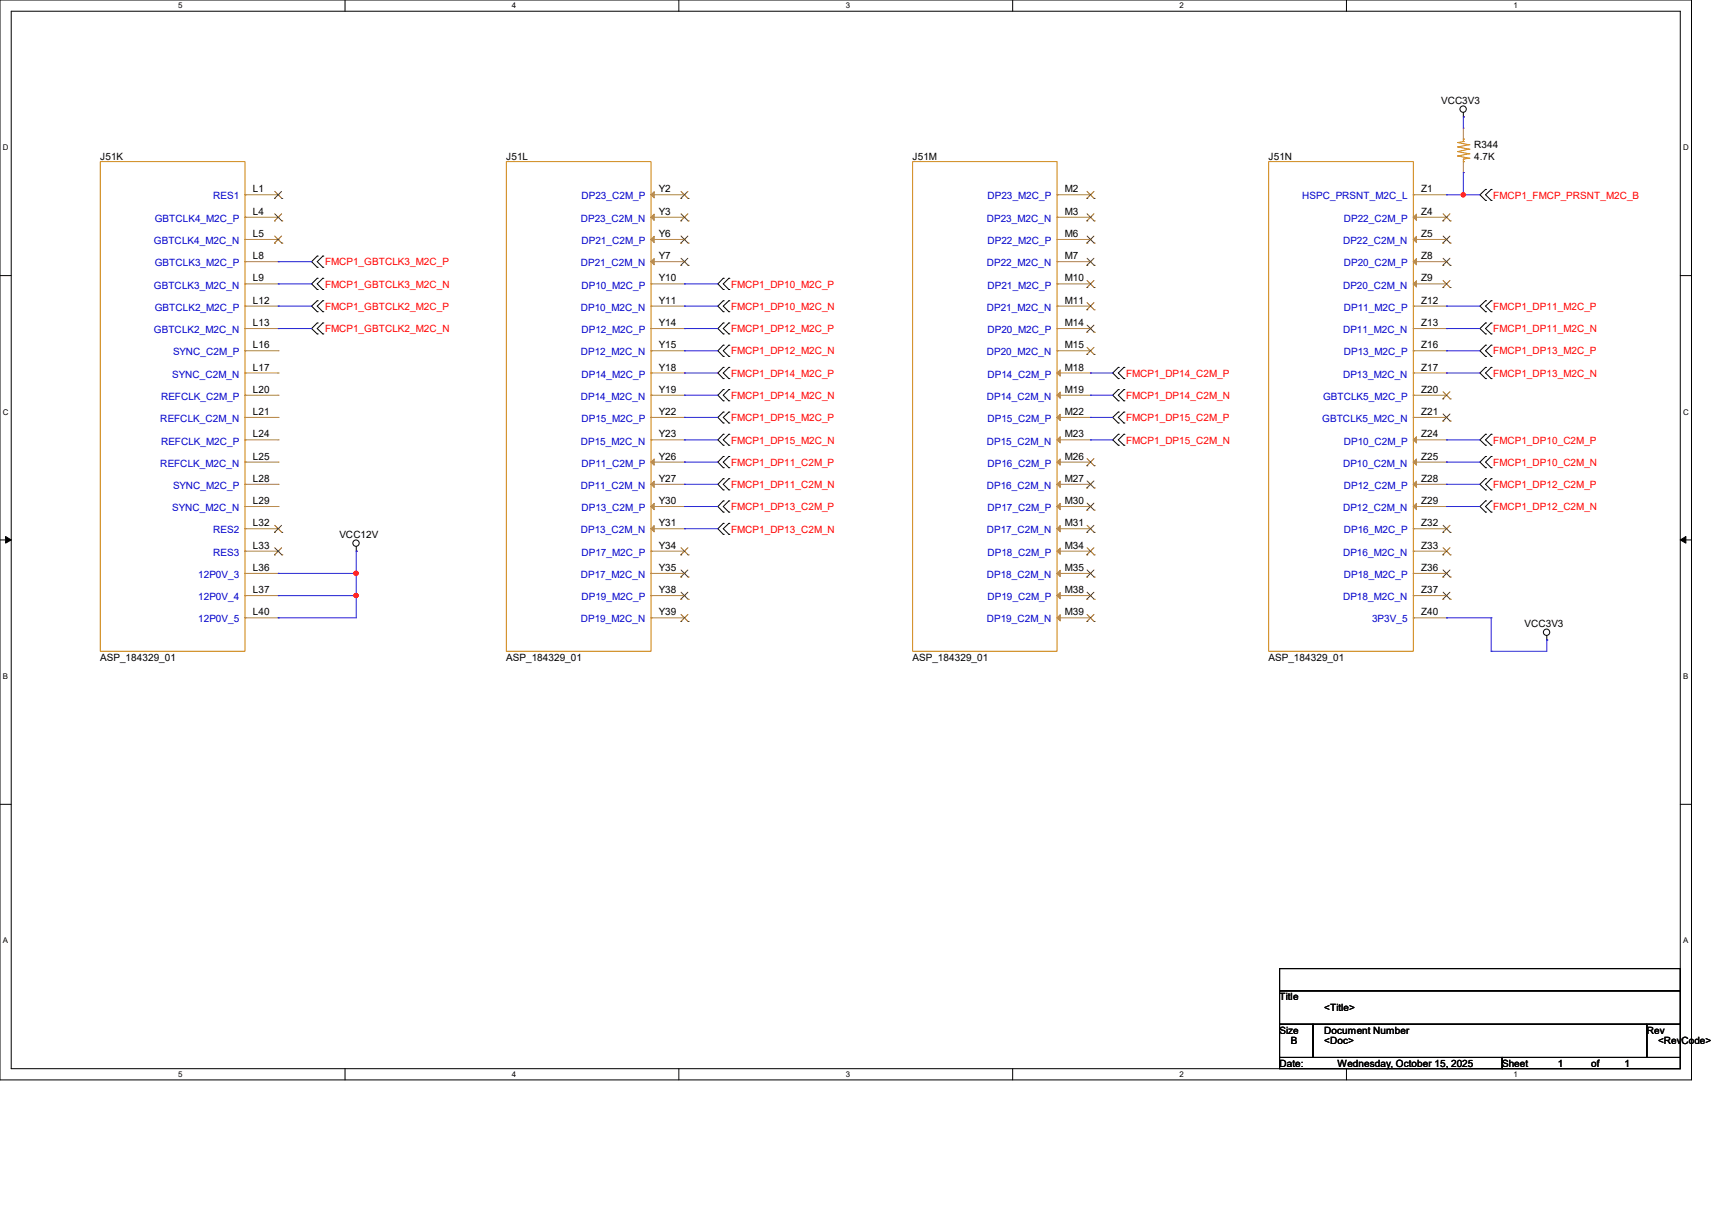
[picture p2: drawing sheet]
<svg xmlns="http://www.w3.org/2000/svg" width="297mm" height="210mm" viewBox="0 0 297 210" stroke-linecap="round" stroke-linejoin="round" font-family="sans-serif">
<path d="M0 0h293.5v187.3h-293.5zM1.9 1.9h289.6v183.4h-289.6z" fill="none" stroke="#000" stroke-width=".17"/>
<g fill="#fff">
<path d="M30.9 .2h.8v1.5h-.8z"/>
<path d="M30.9 185.5h.8v1.6h-.8z"/>
</g>
<path d="M59.9 0v1.9M59.9 185.3v2" fill="none" stroke="#000" stroke-width=".17"/>
<g fill="#fff">
<path d="M88.8 .2h.8v1.5h-.8z"/>
<path d="M88.8 185.5h.8v1.6h-.8z"/>
</g>
<path d="M117.8 0v1.9M117.8 185.3v2" fill="none" stroke="#000" stroke-width=".17"/>
<g fill="#fff">
<path d="M146.7 .2h.8v1.5h-.8z"/>
<path d="M146.7 185.5h.8v1.6h-.8z"/>
</g>
<path d="M175.7 0v1.9M175.7 185.3v2" fill="none" stroke="#000" stroke-width=".17"/>
<g fill="#fff">
<path d="M204.6 .2h.8v1.5h-.8z"/>
<path d="M204.6 185.5h.8v1.6h-.8z"/>
</g>
<path d="M233.6 0v1.9M233.6 185.3v2" fill="none" stroke="#000" stroke-width=".17"/>
<g fill="#fff">
<path d="M262.6 .2h.7v1.5h-.7z"/>
<path d="M262.6 185.5h.7v1.6h-.7z"/>
<path d="M.5 24.8h1v1.6h-1z"/>
<path d="M292 24.8h1v1.6h-1z"/>
<path d="M.5 70.7h1v1.5h-1z"/>
<path d="M292 70.7h1v1.5h-1z"/>
</g>
<path d="M0 47.8h1.9M291.5 47.8h2" fill="none" stroke="#000" stroke-width=".17"/>
<g fill="#fff">
<path d="M.5 116.5h.9v1.6h-.9z"/>
<path d="M292 116.5h.9v1.6h-.9z"/>
</g>
<path d="M0 93.6h1.9M291.5 93.6h2" fill="none" stroke="#000" stroke-width=".17"/>
<path d="M1 93l.9 .6-.9 .6zM291.5 93.6l1-.6v1.2z" fill="#000" stroke="#000" stroke-width=".17"/>
<g fill="#fff">
<path d="M.5 162.4h.9v1.5h-.9z"/>
<path d="M292 162.4h.9v1.5h-.9z"/>
</g>
<g fill="none" stroke="#000" stroke-width=".17">
<path d="M253.9 19.5v.8M253.9 20.3h.1M257.7 32.9h.1M257.7 34.8h.1M257.7 32.9l-.9 .9 .9 1M258.7 34.8h.1M258.7 32.9h.1M258.7 32.9l-1 .9 1 1M55 44.4h.1M55 46.4h.1M55 48.3h.1M55 50.2h.1"/>
<path d="M55 52.2h.1M55 54.1h.1M55 56h.1M55 57.9h.1M55 44.4l-.9 1 .9 1M55 48.3l-.9 .9 .9 1M55 52.2l-.9 .9 .9 1M55 56l-.9 1 .9 .9M56 46.4h.1M56 44.4h.1M56 50.2h.1M56 48.3h.1"/>
<path d="M56 54.1h.1M56 52.2h.1M56 57.9h.1M56 56h.1M56 44.4l-1 1 1 1M56 48.3l-1 .9 1 1M56 52.2l-1 .9 1 1M56 56l-1 1 1 .9M125.5 48.3h.1M125.5 50.2h.1M125.5 52.2h.1M125.5 54.1h.1"/>
<path d="M125.5 56h.1M125.5 57.9h.1M125.5 59.9h.1M125.5 48.3l-1 .9 1 1M125.5 52.2l-1 .9 1 1M125.5 56l-1 1 1 .9M125.5 59.9l-1 .9 1 1M126.4 50.2h.1M126.4 48.3h.1M126.4 54.1h.1M126.4 52.2h.1M126.4 57.9h.1"/>
<path d="M126.4 56h.1M126.4 59.9h.1M126.4 48.3l-.9 .9 .9 1M126.4 52.2l-.9 .9 .9 1M126.4 56l-.9 1 .9 .9M126.4 59.9l-.9 .9 .9 1M257.7 52.2h.1M257.7 54.1h.1M257.7 56h.1M257.7 57.9h.1M257.7 59.9h.1M257.7 52.2l-.9 .9 .9 1"/>
<path d="M257.7 56l-.9 1 .9 .9M257.7 59.9l-.9 .9 .9 1M258.7 54.1h.1M258.7 52.2h.1M258.7 57.9h.1M258.7 56h.1M258.7 59.9h.1M258.7 52.2l-1 .9 1 1M258.7 56l-1 1 1 .9M258.7 59.9l-1 .9 1 1M125.5 61.8h.1M125.5 63.7h.1"/>
<path d="M125.5 65.7h.1M125.5 67.6h.1M125.5 69.5h.1M125.5 71.5h.1M125.5 73.4h.1M125.5 75.3h.1M125.5 77.2h.1M125.5 79.2h.1M125.5 63.7l-1 1 1 1M125.5 67.6l-1 .9 1 1M125.5 71.5l-1 .9 1 1M125.5 75.3l-1 1 1 .9"/>
<path d="M125.5 79.2l-1 .9 1 1M126.4 61.8h.1M126.4 65.7h.1M126.4 63.7h.1M126.4 69.5h.1M126.4 67.6h.1M126.4 73.4h.1M126.4 71.5h.1M126.4 77.2h.1M126.4 75.3h.1M126.4 79.2h.1M126.4 63.7l-.9 1 .9 1"/>
<path d="M126.4 67.6l-.9 .9 .9 1M126.4 71.5l-.9 .9 .9 1M126.4 75.3l-.9 1 .9 .9M126.4 79.2l-.9 .9 .9 1M194 63.7h.1M194 65.7h.1M194 67.6h.1M194 69.5h.1M194 71.5h.1M194 73.4h.1M194 75.3h.1M194 77.2h.1"/>
<path d="M194 63.7l-1 1 1 1M194 67.6l-1 .9 1 1M194 71.5l-1 .9 1 1M194 75.3l-1 1 1 .9M195 65.7h.1M195 63.7h.1M195 69.5h.1M195 67.6h.1M195 73.4h.1M195 71.5h.1M195 77.2h.1M195 75.3h.1"/>
<path d="M195 63.7l-1 1 1 1M195 67.6l-1 .9 1 1M195 71.5l-1 .9 1 1M195 75.3l-1 1 1 .9M257.7 61.8h.1M257.7 63.7h.1M257.7 65.7h.1M257.7 75.3h.1M257.7 77.2h.1M257.7 79.2h.1M257.7 63.7l-.9 1 .9 1M257.7 75.3l-.9 1 .9 .9"/>
<path d="M257.7 79.2l-.9 .9 .9 1M258.7 61.8h.1M258.7 65.7h.1M258.7 63.7h.1M258.7 77.2h.1M258.7 75.3h.1M258.7 79.2h.1M258.7 63.7l-1 1 1 1M258.7 75.3l-1 1 1 .9M258.7 79.2l-1 .9 1 1M61.8 95.6h.1M61.8 94.8v.8"/>
<path d="M125.5 81.1h.1M125.5 83h.1M125.5 85h.1M125.5 86.9h.1M125.5 88.8h.1M125.5 90.8h.1M125.5 92.7h.1M125.5 83l-1 1 1 1M125.5 86.9l-1 .9 1 1M125.5 90.8l-1 .9 1 1M126.4 81.1h.1M126.4 85h.1"/>
<path d="M126.4 83h.1M126.4 88.8h.1M126.4 86.9h.1M126.4 92.7h.1M126.4 90.8h.1M126.4 83l-.9 1 .9 1M126.4 86.9l-.9 .9 .9 1M126.4 90.8l-.9 .9 .9 1M257.7 81.1h.1M257.7 83h.1M257.7 85h.1M257.7 86.9h.1"/>
<path d="M257.7 88.8h.1M257.7 83l-.9 1 .9 1M257.7 86.9l-.9 .9 .9 1M258.7 81.1h.1M258.7 85h.1M258.7 83h.1M258.7 88.8h.1M258.7 86.9h.1M258.7 83l-1 1 1 1M258.7 86.9l-1 .9 1 1M268.4 111h.1M268.4 110.2v.8"/>
<path d="M0 139.5h1.9M291.5 139.5h2M222 168h69.5v3.8h-69.5zM222 171.8h69.5v5.8h-69.5zM222 177.6h5.8v5.8h-5.8zM227.8 177.6h57.9v5.8h-57.9zM285.7 177.6h5.8v5.8h-5.8zM222 183.4h38.6v1.9h-38.6zM260.6 183.4h30.9v1.9h-30.9z"/>
<circle cx="253.8" cy="18.9" r=".55"/>
<circle cx="61.8" cy="94.2" r=".55"/>
<circle cx="268.3" cy="109.6" r=".55"/>
</g>
<g fill="none" stroke="#cc8006" stroke-width=".17">
<path d="M17.4 28h25.1v84.9h-25.1zM42.5 33.8h.1M42.5 37.7h.1M87.8 28h25.1v84.9h-25.1zM112.9 37.7h.1M112.9 33.8h.1M158.3 28h25.1v84.9h-25.1zM183.4 37.7h.1M183.4 33.8h.1M220.1 28h25.1v84.9h-25.1zM245.2 37.7h.1M245.2 33.8h.1"/>
<path d="M252.9 27.1h.1M252.9 26.3h.1M252.9 25.5h.1M252.9 24.7h.1M252.9 24.7l1.9 .4M252.9 27.1l1.9 .3M252.9 26.3l1.9 .4M252.9 25.5l1.9 .4M253.9 24.1h.1M253.9 28h.1M253.9 27.6h.1M253.9 24.6h.1"/>
<path d="M253.9 24.1v.5M253.9 27.6v.4M253.9 24.6l-1 .1M254.8 25.1h.1M254.8 27.4h.1M254.8 26.7h.1M254.8 25.9h.1M254.8 27.4l-.9 .2M254.8 26.7l-1.9 .4M254.8 25.9l-1.9 .4M254.8 25.1l-1.9 .4M42.5 41.5h.1"/>
<path d="M42.5 45.4h.1M42.5 49.2h.1M42.5 53.1h.1M42.5 57h.1M112.9 57h.1M112.9 53.1h.1M112.9 49.2h.1M112.9 45.4h.1M112.9 41.5h.1M183.4 57h.1M183.4 53.1h.1M183.4 49.2h.1"/>
<path d="M183.4 45.4h.1M183.4 41.5h.1M245.2 57h.1M245.2 53.1h.1M245.2 49.2h.1M245.2 45.4h.1M245.2 41.5h.1M42.5 60.8h.1M42.5 64.7h.1M42.5 76.3h.1M42.5 68.5h.1M42.5 72.4h.1"/>
<path d="M112.9 76.3h.1M112.9 72.4h.1M112.9 68.5h.1M112.9 64.7h.1M112.9 60.8h.1M183.4 76.3h.1M183.4 72.4h.1M183.4 68.5h.1M183.4 64.7h.1M183.4 60.8h.1M245.2 76.3h.1M245.2 72.4h.1"/>
<path d="M245.2 68.5h.1M245.2 64.7h.1M245.2 60.8h.1M42.5 99.4h.1M42.5 84h.1M42.5 87.8h.1M42.5 95.6h.1M42.5 91.7h.1M42.5 80.1h.1M112.9 99.4h.1M112.9 95.6h.1M112.9 91.7h.1"/>
<path d="M112.9 87.8h.1M112.9 84h.1M112.9 80.1h.1M183.4 99.4h.1M183.4 95.6h.1M183.4 91.7h.1M183.4 87.8h.1M183.4 84h.1M183.4 80.1h.1M245.2 99.4h.1M245.2 95.6h.1M245.2 91.7h.1"/>
<path d="M245.2 87.8h.1M245.2 84h.1M245.2 80.1h.1M42.5 107.1h.1M42.5 103.3h.1M112.9 107.1h.1M112.9 103.3h.1M183.4 107.1h.1M183.4 103.3h.1M245.2 107.1h.1M245.2 103.3h.1"/>
</g>
<g fill="none" stroke="#a84" stroke-width=".17">
<path d="M42.5 37.7h5.8M42.5 33.8h5.8M48.3 33.8h.1M48.3 37.7h.1M112.9 37.7h5.8M112.9 33.8h5.8M118.7 37.7h.1M118.7 33.8h.1M183.4 37.7h5.8M183.4 33.8h5.8M189.2 37.7h.1M189.2 33.8h.1"/>
<path d="M245.2 37.7h5.8M245.2 33.8h5.8M251 37.7h.1M251 33.8h.1M253.9 22.2h.1M253.9 29.9h.1M253.9 22.2v1.9M253.9 28v1.9M42.5 57h5.8M42.5 53.1h5.8M42.5 49.2h5.8M42.5 45.4h5.8"/>
<path d="M42.5 41.5h5.8M48.3 41.5h.1M48.3 45.4h.1M48.3 49.2h.1M48.3 53.1h.1M48.3 57h.1M112.9 57h5.8M112.9 53.1h5.8M112.9 49.2h5.8M112.9 45.4h5.8M112.9 41.5h5.8M118.7 57h.1"/>
<path d="M118.7 53.1h.1M118.7 49.2h.1M118.7 45.4h.1M118.7 41.5h.1M183.4 57h5.8M183.4 53.1h5.8M183.4 49.2h5.8M183.4 45.4h5.8M183.4 41.5h5.8M189.2 57h.1M189.2 53.1h.1M189.2 49.2h.1"/>
<path d="M189.2 45.4h.1M189.2 41.5h.1M245.2 57h5.8M245.2 53.1h5.8M245.2 49.2h5.8M245.2 45.4h5.8M245.2 41.5h5.8M251 57h.1M251 53.1h.1M251 49.2h.1M251 45.4h.1M251 41.5h.1"/>
<path d="M42.5 76.3h5.8M42.5 72.4h5.8M42.5 68.5h5.8M42.5 64.7h5.8M42.5 60.8h5.8M48.3 60.8h.1M48.3 64.7h.1M48.3 76.3h.1M48.3 68.5h.1M48.3 72.4h.1M112.9 76.3h5.8M112.9 72.4h5.8"/>
<path d="M112.9 68.5h5.8M112.9 64.7h5.8M112.9 60.8h5.8M118.7 76.3h.1M118.7 72.4h.1M118.7 68.5h.1M118.7 64.7h.1M118.7 60.8h.1M183.4 76.3h5.8M183.4 72.4h5.8M183.4 68.5h5.8M183.4 64.7h5.8"/>
<path d="M183.4 60.8h5.8M189.2 76.3h.1M189.2 72.4h.1M189.2 68.5h.1M189.2 64.7h.1M189.2 60.8h.1M245.2 76.3h5.8M245.2 72.4h5.8M245.2 68.5h5.8M245.2 64.7h5.8M245.2 60.8h5.8M251 76.3h.1"/>
<path d="M251 72.4h.1M251 68.5h.1M251 64.7h.1M251 60.8h.1M42.5 99.4h5.8M42.5 95.6h5.8M42.5 91.7h5.8M42.5 87.8h5.8M42.5 84h5.8M42.5 80.1h5.8M48.3 99.4h.1M48.3 84h.1"/>
<path d="M48.3 87.8h.1M48.3 95.6h.1M48.3 91.7h.1M48.3 80.1h.1M112.9 99.4h5.8M112.9 95.6h5.8M112.9 91.7h5.8M112.9 87.8h5.8M112.9 84h5.8M112.9 80.1h5.8M118.7 99.4h.1M118.7 95.6h.1"/>
<path d="M118.7 91.7h.1M118.7 87.8h.1M118.7 84h.1M118.7 80.1h.1M183.4 99.4h5.8M183.4 95.6h5.8M183.4 91.7h5.8M183.4 87.8h5.8M183.4 84h5.8M183.4 80.1h5.8M189.2 99.4h.1M189.2 95.6h.1"/>
<path d="M189.2 91.7h.1M189.2 87.8h.1M189.2 84h.1M189.2 80.1h.1M245.2 99.4h5.8M245.2 95.6h5.8M245.2 91.7h5.8M245.2 87.8h5.8M245.2 84h5.8M245.2 80.1h5.8M251 99.4h.1M251 95.6h.1"/>
<path d="M251 91.7h.1M251 87.8h.1M251 84h.1M251 80.1h.1M42.5 107.1h5.8M42.5 103.3h5.8M48.3 107.1h.1M48.3 103.3h.1M112.9 107.1h5.8M112.9 103.3h5.8M118.7 107.1h.1M118.7 103.3h.1"/>
<path d="M183.4 107.1h5.8M183.4 103.3h5.8M189.2 107.1h.1M189.2 103.3h.1M245.2 107.1h5.8M245.2 103.3h5.8M251 107.1h.1M251 103.3h.1"/>
</g>
<g fill="none" stroke="#804000" stroke-width=".17">
<path d="M47.6 34.4h.1M47.6 38.3h.1M47.7 33.2l1.2 1.2M47.7 37.1l1.2 1.2M48.9 33.2l-1.3 1.2M48.9 37.1l-1.3 1.2M48.9 34.4h.1M48.9 38.3h.1M118.1 38.3h.1M118.1 34.4h.1M118.2 37.1l1.2 1.2M118.2 33.2l1.2 1.2"/>
<path d="M119.3 37.1l-1.2 1.2M119.3 33.2l-1.2 1.2M119.4 38.3h.1M119.4 34.4h.1M188.6 38.3h.1M188.6 34.4h.1M188.6 37.1l1.2 1.2M188.6 33.2l1.2 1.2M189.8 37.1l-1.2 1.2M189.8 33.2l-1.2 1.2M189.8 38.3h.1M189.8 34.4h.1"/>
<path d="M250.3 38.3h.1M250.4 37.1l1.2 1.2M251.5 37.1l-1.2 1.2M251.6 38.3h.1M47.6 42.2h.1M47.7 40.9l1.2 1.3M48.9 40.9l-1.3 1.3M48.9 42.2h.1M118.1 46h.1M118.1 42.2h.1M118.2 44.8l1.2 1.2M118.2 40.9l1.2 1.3"/>
<path d="M119.3 44.8l-1.2 1.2M119.3 40.9l-1.2 1.3M119.4 46h.1M119.4 42.2h.1M188.6 57.6h.1M188.6 53.7h.1M188.6 49.9h.1M188.6 46h.1M188.6 42.2h.1M188.6 56.4l1.2 1.2M188.6 52.5l1.2 1.2M188.6 48.6l1.2 1.3"/>
<path d="M188.6 44.8l1.2 1.2M188.6 40.9l1.2 1.3M189.8 56.4l-1.2 1.2M189.8 52.5l-1.2 1.2M189.8 48.6l-1.2 1.3M189.8 44.8l-1.2 1.2M189.8 40.9l-1.2 1.3M189.8 57.6h.1M189.8 53.7h.1M189.8 49.9h.1M189.8 46h.1M189.8 42.2h.1"/>
<path d="M250.3 49.9h.1M250.3 46h.1M250.3 42.2h.1M250.4 48.6l1.2 1.3M250.4 44.8l1.2 1.2M250.4 40.9l1.2 1.3M251.5 48.6l-1.2 1.3M251.5 44.8l-1.2 1.2M251.5 40.9l-1.2 1.3M251.6 49.9h.1M251.6 46h.1M251.6 42.2h.1"/>
<path d="M188.6 61.5h.1M188.6 79.5l1.2 1.3M188.6 60.2l1.2 1.3M189.8 79.5l-1.2 1.3M189.8 60.2l-1.2 1.3M189.8 61.5h.1M250.3 73h.1M250.3 69.2h.1M250.4 71.8l1.2 1.2M250.4 67.9l1.2 1.3M251.5 71.8l-1.2 1.2M251.5 67.9l-1.2 1.3"/>
<path d="M251.6 73h.1M251.6 69.2h.1M47.6 96.2h.1M47.6 92.3h.1M47.7 95l1.2 1.2M47.7 91.1l1.2 1.2M48.9 95l-1.3 1.2M48.9 91.1l-1.3 1.2M48.9 96.2h.1M48.9 92.3h.1M118.1 96.2h.1M118.2 98.8l1.2 1.3"/>
<path d="M118.2 95l1.2 1.2M119.3 98.8l-1.2 1.3M119.3 95l-1.2 1.2M119.4 96.2h.1M188.6 96.2h.1M188.6 92.3h.1M188.6 88.5h.1M188.6 84.6h.1M188.6 80.8h.1M188.6 98.8l1.2 1.3M188.6 95l1.2 1.2M188.6 91.1l1.2 1.2"/>
<path d="M188.6 87.2l1.2 1.3M188.6 83.4l1.2 1.2M189.8 98.8l-1.2 1.3M189.8 95l-1.2 1.2M189.8 91.1l-1.2 1.2M189.8 87.2l-1.2 1.3M189.8 83.4l-1.2 1.2M189.8 96.2h.1M189.8 92.3h.1M189.8 88.5h.1M189.8 84.6h.1M189.8 80.8h.1"/>
<path d="M250.3 96.2h.1M250.3 92.3h.1M250.4 98.8l1.2 1.3M250.4 95l1.2 1.2M250.4 91.1l1.2 1.2M251.5 98.8l-1.2 1.3M251.5 95l-1.2 1.2M251.5 91.1l-1.2 1.2M251.6 96.2h.1M251.6 92.3h.1M118.1 107.8h.1M118.1 103.9h.1"/>
<path d="M118.1 100.1h.1M118.2 106.6l1.2 1.2M118.2 102.7l1.2 1.2M119.3 106.6l-1.2 1.2M119.3 102.7l-1.2 1.2M119.4 107.8h.1M119.4 103.9h.1M119.4 100.1h.1M188.6 107.8h.1M188.6 103.9h.1M188.6 100.1h.1M188.6 106.6l1.2 1.2"/>
<path d="M188.6 102.7l1.2 1.2M189.8 102.7l-1.2 1.2M189.8 106.6l-1.2 1.2M189.8 107.8h.1M189.8 103.9h.1M189.8 100.1h.1M250.3 103.9h.1M250.3 100.1h.1M250.4 102.7l1.2 1.2M251.5 102.7l-1.2 1.2M251.6 103.9h.1M251.6 100.1h.1"/>
</g>
<g fill="#a84" stroke="#a84" stroke-width=".17">
<path d="M245.2 87.8l.5-.5v1.1z"/>
<path d="M245.2 84l.5-.6v1.1z"/>
<path d="M245.2 80.1l.5-.5v1.1z"/>
<path d="M245.2 76.3l.5-.6v1.1z"/>
<path d="M245.2 49.2l.5-.5v1.1z"/>
<path d="M245.2 45.4l.5-.6v1.1z"/>
<path d="M245.2 41.5l.5-.5v1.1z"/>
<path d="M245.2 37.7l.5-.6v1.1z"/>
<path d="M112.9 91.7l.6-.6v1.1z"/>
<path d="M112.9 87.8l.6-.5v1.1z"/>
<path d="M113.5 83.4v1.1l-.6-.5z"/>
<path d="M113.5 79.6v1.1l-.6-.6z"/>
<path d="M113.5 44.8v1.1l-.6-.5z"/>
<path d="M113.5 41v1.1l-.6-.6z"/>
<path d="M112.9 37.7l.6-.6v1.1z"/>
<path d="M113.5 33.2v1.1l-.6-.5z"/>
<path d="M183.4 107.1l.5-.5v1.1z"/>
<path d="M183.4 103.3l.5-.6v1.1z"/>
<path d="M183.4 99.4l.5-.5v1.1z"/>
<path d="M183.4 95.6l.5-.6v1.1z"/>
<path d="M183.4 91.7l.5-.6v1.1z"/>
<path d="M183.4 87.8l.5-.5v1.1z"/>
<path d="M183.4 84l.5-.6v1.1z"/>
<path d="M183.4 80.1l.5-.5v1.1z"/>
<path d="M183.4 76.3l.5-.6v1.1z"/>
<path d="M183.4 72.4l.5-.6v1.1z"/>
<path d="M183.4 68.5l.5-.5v1.1z"/>
<path d="M183.4 64.7l.5-.6v1.1z"/>
</g>
<g fill="none" stroke="#4200ff" stroke-width=".17">
<path d="M251 33.8h.1M251 33.8h5.8M253.9 20.3h.1M253.9 29.9h.1M253.9 33.8h.1M253.9 20.3v1.9M253.9 29.9v3.9M48.3 45.4h.1M48.3 49.2h.1M48.3 53.1h.1M48.3 57h.1M48.3 45.4h5.8"/>
<path d="M48.3 49.2h5.8M48.3 53.1h5.8M48.3 57h5.8M118.7 49.2h.1M118.7 53.1h.1M118.7 57h.1M118.7 49.2h5.8M118.7 53.1h5.8M118.7 57h5.8M251 53.1h.1M251 57h.1M251 53.1h5.8"/>
<path d="M251 57h5.8M118.7 60.8h.1M118.7 64.7h.1M118.7 68.5h.1M118.7 72.4h.1M118.7 76.3h.1M118.7 60.8h5.8M118.7 64.7h5.8M118.7 68.5h5.8M118.7 72.4h5.8M118.7 76.3h5.8M189.2 64.7h.1"/>
<path d="M189.2 68.5h.1M189.2 76.3h.1M189.2 72.4h.1M189.2 64.7h3.8M189.2 68.5h3.8M189.2 72.4h3.8M189.2 76.3h3.8M251 60.8h.1M251 64.7h.1M251 76.3h.1M251 60.8h5.8M251 64.7h5.8"/>
<path d="M251 76.3h5.8M48.3 99.4h.1M48.3 99.4h13.5M61.8 95.6h.1M61.8 99.4h.1M61.8 95.6v11.5h-13.5M118.7 80.1h.1M118.7 84h.1M118.7 87.8h.1M118.7 91.7h.1M118.7 80.1h5.8M118.7 84h5.8"/>
<path d="M118.7 87.8h5.8M118.7 91.7h5.8M251 80.1h.1M251 84h.1M251 87.8h.1M251 80.1h5.8M251 84h5.8M251 87.8h5.8M48.3 103.3h.1M48.3 107.1h.1M48.3 103.3h13.5M61.8 103.3h.1"/>
<path d="M251 107.1h.1M251 107.1h7.7M258.7 107.1h.1M258.7 112.9h.1M258.7 107.1v5.8M268.4 111h.1M268.4 111v1.9h-9.7"/>
</g>
<g fill="#f00" stroke="#f00" stroke-width=".17">
<circle cx="253.9" cy="33.8" r=".36"/>
<circle cx="61.8" cy="99.4" r=".37"/>
<circle cx="61.8" cy="103.3" r=".37"/>
</g>
<g font-size="1.7">
<text x="250" y="18">VCC3V3</text>
<text x="17.4" y="27.7">J51K</text>
<text x="87.8" y="27.7">J51L</text>
<text x="158.3" y="27.7">J51M</text>
<text x="220.1" y="27.7">J51N</text>
<text x="255.8" y="27.7">4.7K</text>
<text x="255.8" y="25.7">R344</text>
<text x="43.9" y="33.4">L1</text>
<text x="114.3" y="33.4">Y2</text>
<text x="184.7" y="33.4">M2</text>
<text x="246.5" y="33.4">Z1</text>
<text x="43.9" y="37.3">L4</text>
<text x="43.9" y="41.1">L5</text>
<text x="114.3" y="41.1">Y6</text>
<text x="114.3" y="37.3">Y3</text>
<text x="184.7" y="41.1">M6</text>
<text x="184.7" y="37.3">M3</text>
<text x="246.5" y="41.1">Z5</text>
<text x="246.5" y="37.3">Z4</text>
<text x="43.9" y="45">L8</text>
<text x="114.3" y="45">Y7</text>
<text x="184.7" y="45">M7</text>
<text x="246.5" y="45">Z8</text>
<text x="43.9" y="48.8">L9</text>
<text x="43.9" y="52.7">L12</text>
<text x="114.3" y="52.7">Y11</text>
<text x="114.3" y="48.8">Y10</text>
<text x="184.7" y="52.7">M11</text>
<text x="184.7" y="48.8">M10</text>
<text x="246.5" y="52.7">Z12</text>
<text x="246.5" y="48.8">Z9</text>
<text x="43.9" y="56.6">L13</text>
<text x="114.3" y="56.6">Y14</text>
<text x="184.7" y="56.6">M14</text>
<text x="246.5" y="56.6">Z13</text>
<text x="43.9" y="60.4">L16</text>
<text x="43.9" y="64.3">L17</text>
<text x="114.3" y="64.3">Y18</text>
<text x="114.3" y="60.4">Y15</text>
<text x="184.7" y="64.3">M18</text>
<text x="184.7" y="60.4">M15</text>
<text x="246.5" y="64.3">Z17</text>
<text x="246.5" y="60.4">Z16</text>
<text x="43.9" y="68.1">L20</text>
<text x="43.9" y="72">L21</text>
<text x="114.3" y="72">Y22</text>
<text x="114.3" y="68.1">Y19</text>
<text x="184.7" y="72">M22</text>
<text x="184.7" y="68.1">M19</text>
<text x="246.5" y="72">Z21</text>
<text x="246.5" y="68.1">Z20</text>
<text x="43.9" y="75.9">L24</text>
<text x="114.3" y="75.9">Y23</text>
<text x="184.7" y="75.9">M23</text>
<text x="246.5" y="75.9">Z24</text>
<text x="43.9" y="83.6">L28</text>
<text x="43.9" y="79.7">L25</text>
<text x="114.3" y="83.6">Y27</text>
<text x="114.3" y="79.7">Y26</text>
<text x="184.7" y="83.6">M27</text>
<text x="184.7" y="79.7">M26</text>
<text x="246.5" y="83.6">Z28</text>
<text x="246.5" y="79.7">Z25</text>
<text x="43.9" y="87.4">L29</text>
<text x="114.3" y="87.4">Y30</text>
<text x="184.7" y="87.4">M30</text>
<text x="246.5" y="87.4">Z29</text>
<text x="43.9" y="95.2">L33</text>
<text x="43.9" y="91.3">L32</text>
<text x="58.9" y="93.3">VCC12V</text>
<text x="114.3" y="95.2">Y34</text>
<text x="114.3" y="91.3">Y31</text>
<text x="184.7" y="95.2">M34</text>
<text x="184.7" y="91.3">M31</text>
<text x="246.5" y="95.2">Z33</text>
<text x="246.5" y="91.3">Z32</text>
<text x="43.9" y="99">L36</text>
<text x="114.3" y="99">Y35</text>
<text x="184.7" y="99">M35</text>
<text x="246.5" y="99">Z36</text>
<text x="43.9" y="106.7">L40</text>
<text x="43.9" y="102.9">L37</text>
<text x="114.3" y="106.7">Y39</text>
<text x="114.3" y="102.9">Y38</text>
<text x="184.7" y="106.7">M39</text>
<text x="184.7" y="102.9">M38</text>
<text x="246.5" y="106.7">Z40</text>
<text x="246.5" y="102.9">Z37</text>
<text x="264.5" y="108.8">VCC3V3</text>
<text x="17.4" y="114.6">ASP_184329_01</text>
<text x="87.8" y="114.6">ASP_184329_01</text>
<text x="158.3" y="114.6">ASP_184329_01</text>
<text x="220.1" y="114.6">ASP_184329_01</text>
<text x="222" y="173.4">Title</text>
<text x="222" y="179.2">Size</text>
<text x="229.7" y="175.3">&lt;Title&gt;</text>
<text x="229.7" y="179.2">Document Number</text>
<text x="285.7" y="179.2">Rev</text>
<text x="222" y="185">Date:</text>
<text x="223.9" y="181.1">B</text>
<text x="229.7" y="181.1">&lt;Doc&gt;</text>
<text x="232.1" y="185">Wednesday, October 15, 2025</text>
<text x="260.6" y="185">Sheet</text>
<text x="270.2" y="185">1</text>
<text x="276" y="185">of</text>
<text x="281.8" y="185">1</text>
<text x="287.7" y="181.1">&lt;RevCode&gt;</text>
</g>
<g font-size="1.7" fill="#00c">
<text x="37" y="34.6">RES1</text>
<text x="100.9" y="34.6">DP23_C2M_P</text>
<text x="171.3" y="34.6">DP23_M2C_P</text>
<text x="225.9" y="34.6">HSPC_PRSNT_M2C_L</text>
<text x="26.8" y="38.5">GBTCLK4_M2C_P</text>
<text x="100.8" y="38.5">DP23_C2M_N</text>
<text x="171.2" y="38.5">DP23_M2C_N</text>
<text x="233.1" y="38.5">DP22_C2M_P</text>
<text x="26.7" y="42.3">GBTCLK4_M2C_N</text>
<text x="26.8" y="46.2">GBTCLK3_M2C_P</text>
<text x="100.8" y="46.2">DP21_C2M_N</text>
<text x="100.9" y="42.3">DP21_C2M_P</text>
<text x="171.2" y="46.2">DP22_M2C_N</text>
<text x="171.3" y="42.3">DP22_M2C_P</text>
<text x="233" y="42.3">DP22_C2M_N</text>
<text x="233.1" y="46.2">DP20_C2M_P</text>
<text x="26.7" y="50">GBTCLK3_M2C_N</text>
<text x="26.8" y="53.9">GBTCLK2_M2C_P</text>
<text x="100.8" y="53.9">DP10_M2C_N</text>
<text x="100.9" y="50">DP10_M2C_P</text>
<text x="171.2" y="53.9">DP21_M2C_N</text>
<text x="171.3" y="50">DP21_M2C_P</text>
<text x="233" y="50">DP20_C2M_N</text>
<text x="233.1" y="53.9">DP11_M2C_P</text>
<text x="26.7" y="57.8">GBTCLK2_M2C_N</text>
<text x="100.9" y="57.8">DP12_M2C_P</text>
<text x="171.3" y="57.8">DP20_M2C_P</text>
<text x="233" y="57.8">DP11_M2C_N</text>
<text x="29.9" y="65.5">SYNC_C2M_N</text>
<text x="30" y="61.6">SYNC_C2M_P</text>
<text x="100.8" y="61.6">DP12_M2C_N</text>
<text x="100.9" y="65.5">DP14_M2C_P</text>
<text x="171.2" y="61.6">DP20_M2C_N</text>
<text x="171.3" y="65.5">DP14_C2M_P</text>
<text x="233" y="65.5">DP13_M2C_N</text>
<text x="233.1" y="61.6">DP13_M2C_P</text>
<text x="27.9" y="69.3">REFCLK_C2M_P</text>
<text x="100.8" y="69.3">DP14_M2C_N</text>
<text x="171.2" y="69.3">DP14_C2M_N</text>
<text x="229.5" y="69.3">GBTCLK5_M2C_P</text>
<text x="27.8" y="73.2">REFCLK_C2M_N</text>
<text x="27.9" y="77.1">REFCLK_M2C_P</text>
<text x="100.8" y="77.1">DP15_M2C_N</text>
<text x="100.9" y="73.2">DP15_M2C_P</text>
<text x="171.2" y="77.1">DP15_C2M_N</text>
<text x="171.3" y="73.2">DP15_C2M_P</text>
<text x="229.4" y="73.2">GBTCLK5_M2C_N</text>
<text x="233.1" y="77.1">DP10_C2M_P</text>
<text x="27.8" y="80.9">REFCLK_M2C_N</text>
<text x="100.9" y="80.9">DP11_C2M_P</text>
<text x="171.3" y="80.9">DP16_C2M_P</text>
<text x="233" y="80.9">DP10_C2M_N</text>
<text x="29.9" y="88.6">SYNC_M2C_N</text>
<text x="30" y="84.8">SYNC_M2C_P</text>
<text x="100.8" y="84.8">DP11_C2M_N</text>
<text x="100.9" y="88.6">DP13_C2M_P</text>
<text x="171.2" y="84.8">DP16_C2M_N</text>
<text x="171.3" y="88.6">DP17_C2M_P</text>
<text x="233" y="88.6">DP12_C2M_N</text>
<text x="233.1" y="84.8">DP12_C2M_P</text>
<text x="37" y="92.5">RES2</text>
<text x="100.8" y="92.5">DP13_C2M_N</text>
<text x="171.2" y="92.5">DP17_C2M_N</text>
<text x="233.1" y="92.5">DP16_M2C_P</text>
<text x="34.4" y="100.2">12P0V_3</text>
<text x="37" y="96.4">RES3</text>
<text x="100.8" y="100.2">DP17_M2C_N</text>
<text x="100.9" y="96.4">DP17_M2C_P</text>
<text x="171.2" y="100.2">DP18_C2M_N</text>
<text x="171.3" y="96.4">DP18_C2M_P</text>
<text x="233" y="96.4">DP16_M2C_N</text>
<text x="233.1" y="100.2">DP18_M2C_P</text>
<text x="34.4" y="107.9">12P0V_5</text>
<text x="34.4" y="104.1">12P0V_4</text>
<text x="100.8" y="107.9">DP19_M2C_N</text>
<text x="100.9" y="104.1">DP19_M2C_P</text>
<text x="171.2" y="107.9">DP19_C2M_N</text>
<text x="171.3" y="104.1">DP19_C2M_P</text>
<text x="233" y="104.1">DP18_M2C_N</text>
<text x="238" y="107.9">3P3V_5</text>
</g>
<g font-size="1.7" fill="#f00">
<text x="259.1" y="34.5">FMCP1_FMCP_PRSNT_M2C_B</text>
<text x="56.4" y="46">FMCP1_GBTCLK3_M2C_P</text>
<text x="56.4" y="49.9">FMCP1_GBTCLK3_M2C_N</text>
<text x="56.4" y="53.8">FMCP1_GBTCLK2_M2C_P</text>
<text x="126.8" y="49.9">FMCP1_DP10_M2C_P</text>
<text x="126.8" y="53.8">FMCP1_DP10_M2C_N</text>
<text x="259.1" y="53.8">FMCP1_DP11_M2C_P</text>
<text x="56.4" y="57.6">FMCP1_GBTCLK2_M2C_N</text>
<text x="126.8" y="57.6">FMCP1_DP12_M2C_P</text>
<text x="259.1" y="57.6">FMCP1_DP11_M2C_N</text>
<text x="126.8" y="61.5">FMCP1_DP12_M2C_N</text>
<text x="126.8" y="65.3">FMCP1_DP14_M2C_P</text>
<text x="195.4" y="65.3">FMCP1_DP14_C2M_P</text>
<text x="259.1" y="61.5">FMCP1_DP13_M2C_P</text>
<text x="259.1" y="65.3">FMCP1_DP13_M2C_N</text>
<text x="126.8" y="69.2">FMCP1_DP14_M2C_N</text>
<text x="195.4" y="69.2">FMCP1_DP14_C2M_N</text>
<text x="126.8" y="73.1">FMCP1_DP15_M2C_P</text>
<text x="126.8" y="76.9">FMCP1_DP15_M2C_N</text>
<text x="195.4" y="73.1">FMCP1_DP15_C2M_P</text>
<text x="195.4" y="76.9">FMCP1_DP15_C2M_N</text>
<text x="259.1" y="76.9">FMCP1_DP10_C2M_P</text>
<text x="126.8" y="80.8">FMCP1_DP11_C2M_P</text>
<text x="259.1" y="80.8">FMCP1_DP10_C2M_N</text>
<text x="126.8" y="84.6">FMCP1_DP11_C2M_N</text>
<text x="126.8" y="88.5">FMCP1_DP13_C2M_P</text>
<text x="259.1" y="84.6">FMCP1_DP12_C2M_P</text>
<text x="259.1" y="88.5">FMCP1_DP12_C2M_N</text>
<text x="126.8" y="92.4">FMCP1_DP13_C2M_N</text>
</g>
<g font-size="1.4">
<text x="30.9" y="1.4">5</text>
<text x="88.8" y="1.4">4</text>
<text x="146.7" y="1.4">3</text>
<text x="204.6" y="1.4">2</text>
<text x="262.6" y="1.4">1</text>
<text x=".5" y="26.1">D</text>
<text x="292" y="26.1">D</text>
<text x=".5" y="71.9">C</text>
<text x="292" y="71.9">C</text>
<text x=".5" y="117.8">B</text>
<text x="292" y="117.8">B</text>
<text x=".5" y="163.6">A</text>
<text x="292" y="163.6">A</text>
<text x="30.9" y="186.8">5</text>
<text x="88.8" y="186.8">4</text>
<text x="146.7" y="186.8">3</text>
<text x="204.6" y="186.8">2</text>
<text x="262.6" y="186.8">1</text>
</g>
</svg>
